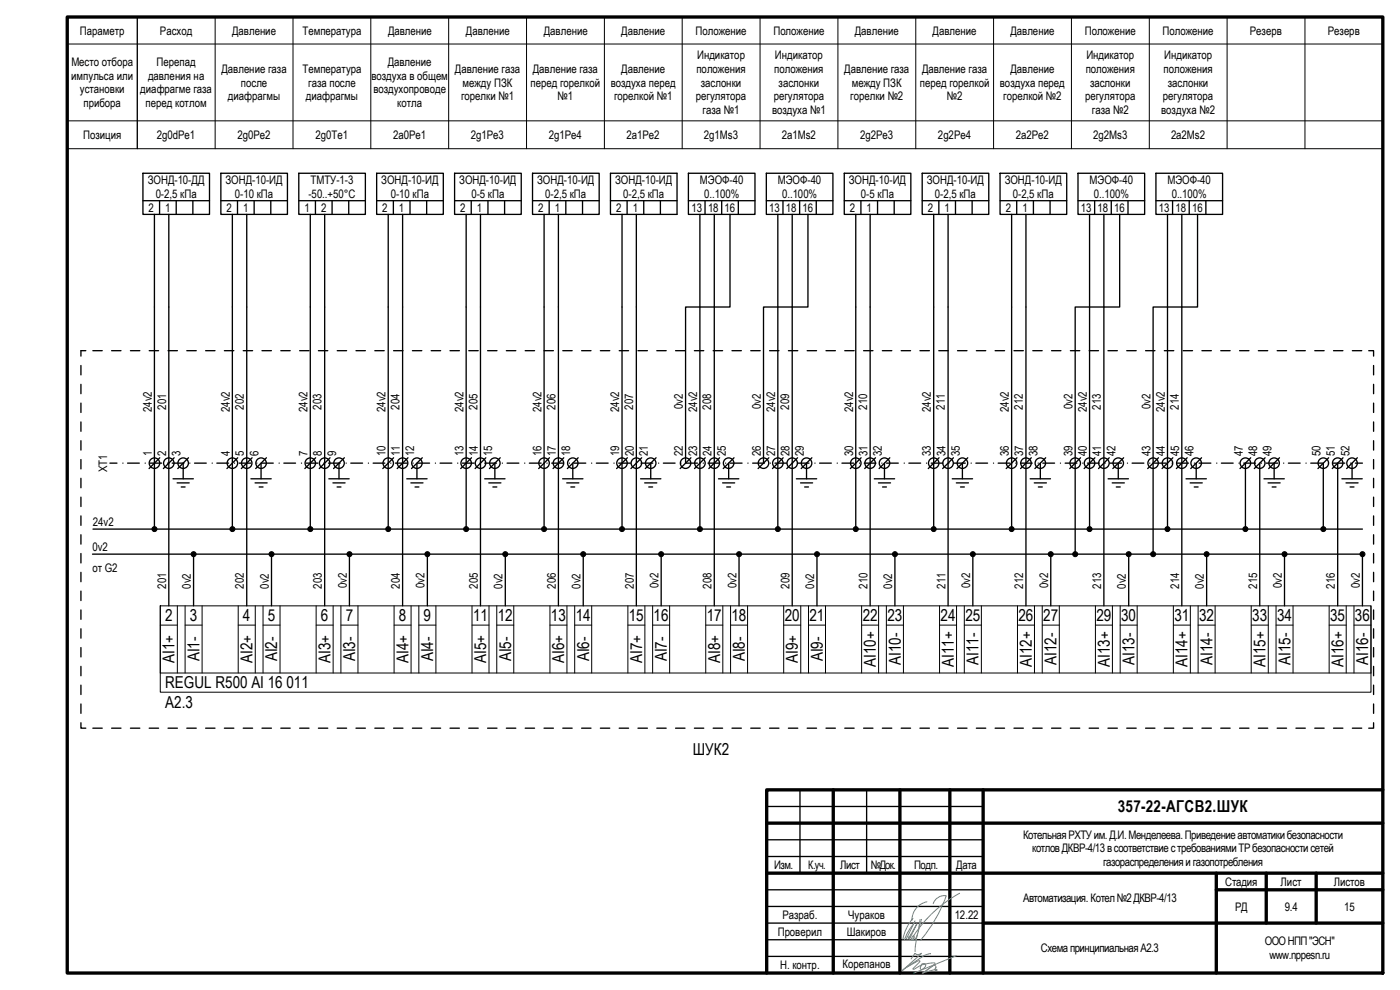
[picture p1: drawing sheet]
<svg xmlns="http://www.w3.org/2000/svg" width="420mm" height="297mm" viewBox="0 0 420 297" stroke-linecap="round" stroke-linejoin="round" font-family="sans-serif">
<g fill="none" stroke="#000" stroke-width=".4">
<path d="M42.9 52h20v12.3h-20zM66.3 52h20v12.3h-20zM89.7 52h20v12.3h-20zM113 52h20v12.3h-20zM136.4 52h20v12.3h-20zM159.8 52h20v12.3h-20zM183.2 52h20v12.3h-20zM206.6 52h20v12.3h-20zM230 52h20v12.3h-20zM253.4 52h20v12.3h-20zM276.8 52h19.9v12.3h-19.9zM300.1 52h20v12.3h-20z"/>
<path d="M323.5 52h20v12.3h-20zM346.9 52h20v12.3h-20zM42.9 60.2h20M46.3 64.3v93.7M47.9 60.2v4.1M50.7 64.3v117.5M52.9 60.2v4.1M57.9 60.2v4.1M66.3 60.2h20M69.7 64.3v93.7M71.3 60.2v4.1M74.1 64.3v117.5"/>
<path d="M76.3 60.2v4.1M81.3 60.2v4.1M89.7 60.2h20M93.1 64.3v93.7M94.7 60.2v4.1M97.4 64.3v117.5M99.7 60.2v4.1M104.7 60.2v4.1M113 60.2h20M116.5 64.3v93.7M118.1 60.2v4.1M120.8 64.3v117.5"/>
<path d="M123.1 60.2v4.1M128 60.2v4.1M136.4 60.2h20M139.9 64.3v93.7M141.4 60.2v4.1M144.2 64.3v117.5M146.4 60.2v4.1M151.4 60.2v4.1M159.8 60.2h20M163.3 64.3v93.7M164.8 60.2v4.1M167.6 64.3v117.5"/>
<path d="M169.8 60.2v4.1M174.8 60.2v4.1M183.2 60.2h20M186.7 64.3v93.7M188.2 60.2v4.1M191 64.3v117.5M193.2 60.2v4.1M198.2 60.2v4.1M206.6 60.2h20M210 64.3v93.7M211.6 60.2v4.1M214.4 64.3v117.5"/>
<path d="M216.6 60.2v4.1M219.1 64.3v27.8h-13.4v46.9M221.6 60.2v4.1M230 60.2h20M233.4 64.3v93.7M235 60.2v4.1M237.8 64.3v117.5M240 60.2v4.1M242.5 64.3v27.8h-13.4v46.9M245 60.2v4.1M253.4 60.2h20M256.8 64.3v93.7"/>
<path d="M258.4 60.2v4.1M261.1 64.3v117.5M263.4 60.2v4.1M268.4 60.2v4.1M276.8 60.2h19.9M280.2 64.3v93.7M281.8 60.2v4.1M284.5 64.3v117.5M286.8 60.2v4.1M291.7 60.2v4.1M300.1 60.2h20M303.6 64.3v93.7"/>
<path d="M305.1 60.2v4.1M307.9 64.3v117.5M310.1 60.2v4.1M315.1 60.2v4.1M323.5 60.2h20M327 64.3v93.7M328.5 60.2v4.1M331.3 64.3v117.5M333.5 60.2v4.1M336 64.3v27.8h-13.3v73.4M338.5 60.2v4.1M346.9 60.2h20"/>
<path d="M350.4 64.3v93.7M351.9 60.2v4.1M354.7 64.3v117.5M356.9 60.2v4.1M359.4 64.3v27.8h-13.3v73.4M361.9 60.2v4.1M24.3 109.7v2.8M24.3 115.3v2.8M25.7 105.2h-1.4v1.6M27.9 105.2h2.8M33.5 105.2h2.8M39.1 105.2h2.9"/>
<path d="M44.8 105.2h2.8M50.4 105.2h2.8M56.1 105.2h2.8M61.7 105.2h2.8M67.3 105.2h2.9M73 105.2h2.8M78.6 105.2h2.9M84.3 105.2h2.8M89.9 105.2h2.8M95.6 105.2h2.8M101.2 105.2h2.8M106.8 105.2h2.9"/>
<path d="M112.5 105.2h2.8M118.1 105.2h2.8M123.8 105.2h2.8M129.4 105.2h2.8M135.1 105.2h2.8M140.7 105.2h2.8M146.3 105.2h2.9M152 105.2h2.8M157.6 105.2h2.8M163.3 105.2h2.8M168.9 105.2h2.8M174.6 105.2h2.8"/>
<path d="M180.2 105.2h2.8M185.8 105.2h2.8M191.5 105.2h2.8M197.1 105.2h2.8M202.7 105.2h2.9M208.4 105.2h2.8M214 105.2h2.9M219.7 105.2h2.8M225.3 105.2h2.8M231 105.2h2.8M236.6 105.2h2.8M242.2 105.2h2.9"/>
<path d="M247.9 105.2h2.8M253.5 105.2h2.8M259.2 105.2h2.8M264.8 105.2h2.8M270.5 105.2h2.8M276.1 105.2h2.8M281.7 105.2h2.9M287.4 105.2h2.8M293 105.2h2.8M298.7 105.2h2.8M304.3 105.2h2.8M310 105.2h2.8"/>
<path d="M315.6 105.2h2.8M321.2 105.2h2.9M326.9 105.2h2.8M332.5 105.2h2.8M338.1 105.2h2.9M343.8 105.2h2.8M349.4 105.2h2.9M355.1 105.2h2.8M360.7 105.2h2.8M366.4 105.2h2.8M372 105.2h2.8M377.6 105.2h2.9"/>
<path d="M383.3 105.2h2.8M388.9 105.2h2.8M394.6 105.2h2.8M400.2 105.2h2.8M405.9 105.2h2.8M410.8 105.2h1.4v1.6M412.2 109.7v2.8M412.2 115.3v2.8M24.3 120.9v2.9M24.3 126.6v2.8M24.3 132.2v2.8M24.3 137.9v2.8"/>
<path d="M33 139h2.1M36.9 139h.1M38.3 139h3.5M43.6 139h.1M45 139h3.5M48 137.4l-3.3 3.2M50.3 139h.1M51.7 139h3.5M52.3 137.4l-3.3 3.2M55 139v4.7M56.6 137.4l-3.3 3.2M57 139h.1"/>
<path d="M58.4 139h3.5M63.7 139h.1M65.1 139h3.5M70.4 139h.1M71.3 137.4l-3.2 3.2M71.8 139h3.5M75.7 137.4l-3.3 3.2M77.1 139h.1M78.3 139v4.7M78.5 139h3.5M80 137.4l-3.3 3.2M83.8 139h.1"/>
<path d="M85.2 139h3.5M90.5 139h.1M91.9 139h3.5M94.7 137.4l-3.2 3.2M97.2 139h.1M98.6 139h3.5M99 137.4l-3.2 3.2M101.7 139v4.7M103.3 137.4l-3.2 3.2M103.9 139h.1M105.3 139h3.5M110.6 139h.1"/>
<path d="M112 139h3.5M117.3 139h.1M118.1 137.4l-3.2 3.2M118.7 139h3.5M122.4 137.4l-3.2 3.2M124 139h.1M125.1 139v4.7M125.4 139h3.5M126.7 137.4l-3.2 3.2M130.7 139h.1M132.1 139h3.5M137.4 139h.1"/>
<path d="M138.8 139h3.5M141.5 137.4l-3.2 3.2M144.1 139h.1M145.5 139h3.5M145.8 137.4l-3.2 3.2M148.5 139v4.7M150.1 137.4l-3.2 3.2M150.8 139h.1M152.2 139h3.5M157.5 139h.1M158.9 139h3.5M164.2 139h.1"/>
<path d="M164.9 137.4l-3.2 3.2M165.6 139h3.5M169.2 137.4l-3.2 3.2M170.9 139h.1M171.9 139v4.7M172.3 139h3.5M173.5 137.4l-3.2 3.2M177.6 139h.1M179 139h3.5M184.3 139h.1M185.7 139h3.5M188.3 137.4l-3.3 3.2"/>
<path d="M191 139h.1M192.4 139h3.5M192.6 137.4l-3.3 3.2M195.3 139v4.7M196.9 137.4l-3.2 3.2M197.7 139h.1M199.1 139h3.5M204.4 139h.1M205.8 139h3.5M207.4 137.4l-3.3 3.2M211.1 139h.1M211.7 137.4l-3.3 3.2"/>
<path d="M212.5 139h3.5M216 137.4l-3.3 3.2M217.8 139h.1M218.7 139v4.7M219.2 139h3.5M220.3 137.4l-3.2 3.2M224.5 139h.1M225.9 139h3.5M230.7 137.4l-3.2 3.2M231.2 139h.1M232.6 139h3.5M235 137.4l-3.2 3.2"/>
<path d="M237.9 139h.1M239.3 139h3.5M239.4 137.4l-3.3 3.2M242.1 139v4.7M243.7 137.4l-3.3 3.2M244.6 139h.1M246 139h3.5M251.3 139h.1M252.7 139h3.5M258 139h.1M258.4 137.4l-3.2 3.2M259.4 139h3.5"/>
<path d="M262.8 137.4l-3.3 3.2M264.7 139h.1M265.4 139v4.7M266.1 139h3.5M267 137.4l-3.2 3.2M271.4 139h.1M272.8 139h3.5M278.1 139h.1M279.5 139h3.5M281.8 137.4l-3.2 3.2M284.8 139h.1M286.1 137.4l-3.2 3.2"/>
<path d="M286.2 139h3.5M288.8 139v4.7M290.4 137.4l-3.2 3.2M291.5 139h.1M292.9 139h3.5M298.2 139h.1M299.6 139h3.5M304.9 139h.1M305.2 137.4l-3.2 3.2M306.3 139h3.5M309.5 137.4l-3.2 3.2M311.6 139h.1"/>
<path d="M312.2 139v4.7M313 139h3.5M313.8 137.4l-3.2 3.2M318.3 139h.1M319.7 139h3.5M324.3 137.4l-3.3 3.2M325 139h.1M326.4 139h3.5M328.6 137.4l-3.2 3.2M331.6 139h.1M332.9 137.4l-3.2 3.2M333.1 139h3.5"/>
<path d="M335.6 139v4.7M337.2 137.4l-3.2 3.2M338.4 139h.1M339.8 139h3.5M345 139h.1M346.5 139h3.5M347.7 137.4l-3.3 3.2M351.8 139h.1M352 137.4l-3.2 3.2M353.2 139h3.5M356.3 137.4l-3.3 3.2M358.4 139h.1"/>
<path d="M359 139v4.7M359.9 139h3.5M360.6 137.4l-3.2 3.2M365.2 139h.1M366.6 139h3.5M371.8 139h.1M373.3 139h3.5M373.8 139v19M375.4 137.4l-3.3 3.2M378.1 139v42.8M378.6 139h.1M379.7 137.4l-3.3 3.2"/>
<path d="M380 139h3.5M382.4 139v4.7M384 137.4l-3.2 3.2M385.2 139h.1M386.7 139h3.5M392 139h.1M393.4 139h3.5M397.1 139v19M398.6 139h.1M398.7 137.4l-3.2 3.2M400.1 139h3.5M401.5 139v42.8"/>
<path d="M403.1 137.4l-3.3 3.2M405.4 139h.1M405.8 139v4.7M406.8 139h2.1M407.4 137.4l-3.3 3.2M412.2 120.9v2.9M412.2 126.6v2.8M412.2 132.2v2.8M412.2 137.9v2.8M24.3 143.5v2.8M24.3 149.2v2.8M24.3 154.8v2.8"/>
<path d="M27.9 158.7h381M51.9 143.7h6.1M53.2 144.9h3.6M54.4 146.1h1.2M75.3 143.7h6.1M76.5 144.9h3.7M77.8 146.1h1.1M98.7 143.7h6.1M99.9 144.9h3.7M101.2 146.1h1.1M122.1 143.7h6.1M123.3 144.9h3.6"/>
<path d="M124.6 146.1h1.1M145.5 143.7h6.1M146.7 144.9h3.6M147.9 146.1h1.2M168.9 143.7h6.1M170.1 144.9h3.6M171.3 146.1h1.2M192.2 143.7h6.1M193.5 144.9h3.6M194.7 146.1h1.2M215.6 143.7h6.1M216.9 144.9h3.6"/>
<path d="M218.1 146.1h1.2M239 143.7h6.1M240.3 144.9h3.6M241.5 146.1h1.1M262.4 143.7h6.1M263.6 144.9h3.7M264.9 146.1h1.1M285.8 143.7h6.1M287 144.9h3.6M288.3 146.1h1.1M309.2 143.7h6.1M310.4 144.9h3.6"/>
<path d="M311.6 146.1h1.2M332.6 143.7h6.1M333.8 144.9h3.6M335 146.1h1.2M355.9 143.7h6.1M357.2 144.9h3.6M358.4 146.1h1.2M379.3 143.7h6.1M380.6 144.9h3.6M381.8 146.1h1.2M402.7 143.7h6.1M404 144.9h3.6"/>
<path d="M405.2 146.1h1.1M412.2 143.5v2.8M412.2 149.2v2.8M412.2 154.8v2.8M24.3 160.4v2.9M24.3 166.1v2.8M24.3 171.7v2.8M24.3 177.4v2.8M27.8 166.3h381.1M58.1 167v14.8M81.5 167v14.8M104.9 167v14.8"/>
<path d="M128.3 167v14.8M151.6 167v14.8M175 167v14.8M198.4 167v14.8M221.8 167v14.8M245.2 167v14.8M268.6 167v14.8M292 167v14.8M315.4 167v14.8M338.7 167v14.8M362.1 167v14.8M385.5 167v14.8"/>
<path d="M408.9 167v14.8M412.2 160.4v2.9M412.2 166.1v2.8M412.2 171.7v2.8M412.2 177.4v2.8M24.3 183v2.8M24.3 188.7v2.8M24.3 194.3v2.8M24.3 199.9v2.9M412.2 183v2.8M412.2 188.7v2.8M412.2 194.3v2.8"/>
<path d="M412.2 199.9v2.9M24.3 216.9v1.6h1.4M24.3 205.6v2.8M24.3 211.2v2.8M27.9 218.5h2.8M33.5 218.5h2.8M39.1 218.5h2.9M44.8 218.5h2.8M50.4 218.5h2.8M56.1 218.5h2.8M61.7 218.5h2.8M67.3 218.5h2.9"/>
<path d="M73 218.5h2.8M78.6 218.5h2.9M84.3 218.5h2.8M89.9 218.5h2.8M95.6 218.5h2.8M101.2 218.5h2.8M106.8 218.5h2.9M112.5 218.5h2.8M118.1 218.5h2.8M123.8 218.5h2.8M129.4 218.5h2.8M135.1 218.5h2.8"/>
<path d="M140.7 218.5h2.8M146.3 218.5h2.9M152 218.5h2.8M157.6 218.5h2.8M163.3 218.5h2.8M168.9 218.5h2.8M174.6 218.5h2.8M180.2 218.5h2.8M185.8 218.5h2.8M191.5 218.5h2.8M197.1 218.5h2.8M202.7 218.5h2.9"/>
<path d="M208.4 218.5h2.8M214 218.5h2.9M219.7 218.5h2.8M225.3 218.5h2.8M231 218.5h2.8M236.6 218.5h2.8M242.2 218.5h2.9M247.9 218.5h2.8M253.5 218.5h2.8M259.2 218.5h2.8M264.8 218.5h2.8M270.5 218.5h2.8"/>
<path d="M276.1 218.5h2.8M281.7 218.5h2.9M287.4 218.5h2.8M293 218.5h2.8M298.7 218.5h2.8M304.3 218.5h2.8M310 218.5h2.8M315.6 218.5h2.8M321.2 218.5h2.9M326.9 218.5h2.8M332.5 218.5h2.8M338.1 218.5h2.9"/>
<path d="M343.8 218.5h2.8M349.4 218.5h2.9M355.1 218.5h2.8M360.7 218.5h2.8M366.4 218.5h2.8M372 218.5h2.8M377.6 218.5h2.9M383.3 218.5h2.8M388.9 218.5h2.8M394.6 218.5h2.8M400.2 218.5h2.8M405.9 218.5h2.8"/>
<path d="M412.2 216.9v1.6h-1.4M412.2 205.6v2.8M412.2 211.2v2.8M240.1 237v25M250.1 237v55M260.1 237v25M270.1 237v55M285.1 237v55M295.1 237v55M415 237h-184.9v55M230.1 247h184.9M230.1 242h65"/>
<path d="M230.1 252h65M230.1 257h65M230.1 262h184.9M230.1 267h65M230.1 272h65M365 262v30M365 267h50M380 262v15M395 262v15M415 277h-184.9M230.1 287h65M230.1 282h65"/>
<circle cx="46.4" cy="139" r="1.58"/>
<circle cx="50.7" cy="139" r="1.57"/>
<circle cx="55" cy="139" r="1.58"/>
<circle cx="69.7" cy="139" r="1.58"/>
<circle cx="74" cy="139" r="1.57"/>
<circle cx="78.4" cy="139" r="1.58"/>
<circle cx="93.1" cy="139" r="1.57"/>
<circle cx="97.4" cy="139" r="1.57"/>
<circle cx="101.7" cy="139" r="1.58"/>
<circle cx="116.5" cy="139" r="1.57"/>
<circle cx="120.8" cy="139" r="1.57"/>
<circle cx="125.1" cy="139" r="1.57"/>
<circle cx="139.9" cy="139" r="1.57"/>
<circle cx="144.2" cy="139" r="1.58"/>
<circle cx="148.5" cy="139" r="1.57"/>
<circle cx="163.3" cy="139" r="1.57"/>
<circle cx="167.6" cy="139" r="1.58"/>
<circle cx="171.9" cy="139" r="1.57"/>
<circle cx="186.7" cy="139" r="1.57"/>
<circle cx="191" cy="139" r="1.58"/>
<circle cx="195.3" cy="139" r="1.57"/>
<circle cx="205.7" cy="139" r="1.57"/>
<circle cx="210.1" cy="139" r="1.58"/>
<circle cx="214.4" cy="139" r="1.57"/>
<circle cx="218.7" cy="139" r="1.57"/>
<circle cx="229.1" cy="139" r="1.57"/>
<circle cx="233.4" cy="139" r="1.58"/>
<circle cx="237.7" cy="139" r="1.57"/>
<circle cx="242.1" cy="139" r="1.58"/>
<circle cx="256.8" cy="139" r="1.58"/>
<circle cx="261.1" cy="139" r="1.57"/>
<circle cx="265.4" cy="139" r="1.58"/>
<circle cx="280.2" cy="139" r="1.57"/>
<circle cx="284.5" cy="139" r="1.57"/>
<circle cx="288.8" cy="139" r="1.58"/>
<circle cx="303.6" cy="139" r="1.57"/>
<circle cx="307.9" cy="139" r="1.58"/>
<circle cx="312.2" cy="139" r="1.57"/>
<circle cx="322.7" cy="139" r="1.58"/>
<circle cx="327" cy="139" r="1.57"/>
<circle cx="331.3" cy="139" r="1.58"/>
<circle cx="335.6" cy="139" r="1.57"/>
<circle cx="346.1" cy="139" r="1.57"/>
<circle cx="350.4" cy="139" r="1.57"/>
<circle cx="354.7" cy="139" r="1.58"/>
<circle cx="359" cy="139" r="1.57"/>
<circle cx="373.8" cy="139" r="1.58"/>
<circle cx="378.1" cy="139" r="1.57"/>
<circle cx="382.4" cy="139" r="1.57"/>
<circle cx="397.1" cy="139" r="1.58"/>
<circle cx="401.5" cy="139" r="1.57"/>
<circle cx="405.8" cy="139" r="1.58"/>
</g>
<g fill="none" stroke="#000" stroke-width=".3">
<path d="M20.2 13.2h394.8M41.2 5.1v39.5M64.6 5.1v39.5M87.9 5.1v39.5M111.3 5.1v39.5M134.7 5.1v39.5M158 5.1v39.5M181.4 5.1v39.5M204.7 5.1v39.5M228.1 5.1v39.5M251.5 5.1v39.5M274.8 5.1v39.5"/>
<path d="M298.2 5.1v39.5M321.6 5.1v39.5M344.9 5.1v39.5M368.3 5.1v39.5M391.6 5.1v39.5M415 5.1v39.5h-394.8M20.2 36.3h394.8M48.1 181.8v20.1h363.3v-20.1M48.1 181.8h363.3v25.9h-363.3zM48.1 187.6h5.1M53.2 181.8v20.1M55.6 187.6h5.1"/>
<path d="M55.6 181.8v20.1M60.7 181.8v20.1M71.5 187.6h5.1M71.5 181.8v20.1M76.6 181.8v20.1M78.9 187.6h5.1M78.9 181.8v20.1M84 181.8v20.1M94.9 187.6h5.1M94.9 181.8v20.1M100 181.8v20.1M102.3 187.6h5.1"/>
<path d="M102.3 181.8v20.1M107.4 181.8v20.1M118.3 187.6h5.1M118.3 181.8v20.1M123.4 181.8v20.1M125.7 187.6h5.1M125.7 181.8v20.1M130.8 181.8v20.1M141.7 187.6h5.1M141.7 181.8v20.1M146.8 181.8v20.1M149.1 187.6h5.1"/>
<path d="M149.1 181.8v20.1M154.2 181.8v20.1M165 187.6h5.1M165 181.8v20.1M170.1 181.8v20.1M172.5 187.6h5.1M172.5 181.8v20.1M177.6 181.8v20.1M188.4 187.6h5.1M188.4 181.8v20.1M193.5 181.8v20.1M195.9 187.6h5.1"/>
<path d="M195.9 181.8v20.1M201 181.8v20.1M211.8 187.6h5.1M211.8 181.8v20.1M216.9 181.8v20.1M219.3 187.6h5.1M219.3 181.8v20.1M224.4 181.8v20.1M235.2 187.6h5.1M235.2 181.8v20.1M240.3 181.8v20.1M242.6 187.6h5.1"/>
<path d="M242.6 181.8v20.1M247.7 181.8v20.1M258.6 187.6h5.1M258.6 181.8v20.1M263.7 181.8v20.1M266 187.6h5.1M266 181.8v20.1M271.1 181.8v20.1M282 187.6h5.1M282 181.8v20.1M287.1 181.8v20.1M289.4 187.6h5.1"/>
<path d="M289.4 181.8v20.1M294.5 181.8v20.1M305.4 187.6h5.1M305.4 181.8v20.1M310.5 181.8v20.1M312.8 187.6h5.1M312.8 181.8v20.1M317.9 181.8v20.1M328.7 187.6h5.2M328.7 181.8v20.1M333.9 181.8v20.1M336.2 187.6h5.1"/>
<path d="M336.2 181.8v20.1M341.3 181.8v20.1M352.1 187.6h5.1M352.1 181.8v20.1M357.2 181.8v20.1M359.6 187.6h5.1M359.6 181.8v20.1M364.7 181.8v20.1M375.5 187.6h5.1M375.5 181.8v20.1M380.6 181.8v20.1M383 187.6h5.1"/>
<path d="M383 181.8v20.1M388.1 181.8v20.1M398.9 187.6h5.1M398.9 181.8v20.1M404 181.8v20.1M406.3 187.6h5.1M406.3 181.8v20.1"/>
<circle cx="46.4" cy="158.7" r=".75"/>
<circle cx="69.7" cy="158.7" r=".75"/>
<circle cx="93.1" cy="158.7" r=".75"/>
<circle cx="116.5" cy="158.7" r=".74"/>
<circle cx="139.9" cy="158.7" r=".75"/>
<circle cx="163.3" cy="158.7" r=".75"/>
<circle cx="186.7" cy="158.7" r=".75"/>
<circle cx="210.1" cy="158.7" r=".75"/>
<circle cx="233.4" cy="158.7" r=".75"/>
<circle cx="256.8" cy="158.7" r=".75"/>
<circle cx="280.2" cy="158.7" r=".74"/>
<circle cx="303.6" cy="158.7" r=".74"/>
<circle cx="327" cy="158.7" r=".75"/>
<circle cx="350.4" cy="158.7" r=".75"/>
<circle cx="373.8" cy="158.7" r=".75"/>
<circle cx="397.2" cy="158.7" r=".75"/>
<circle cx="58.1" cy="166.3" r=".75"/>
<circle cx="81.5" cy="166.3" r=".75"/>
<circle cx="104.9" cy="166.3" r=".75"/>
<circle cx="128.3" cy="166.3" r=".75"/>
<circle cx="151.6" cy="166.3" r=".75"/>
<circle cx="175" cy="166.3" r=".75"/>
<circle cx="198.4" cy="166.3" r=".75"/>
<circle cx="221.8" cy="166.3" r=".75"/>
<circle cx="245.2" cy="166.3" r=".75"/>
<circle cx="268.6" cy="166.3" r=".75"/>
<circle cx="292" cy="166.3" r=".75"/>
<circle cx="315.3" cy="166.3" r=".75"/>
<circle cx="322.7" cy="166.3" r=".75"/>
<circle cx="338.7" cy="166.3" r=".75"/>
<circle cx="346.1" cy="166.3" r=".75"/>
<circle cx="362.1" cy="166.3" r=".75"/>
<circle cx="385.5" cy="166.3" r=".75"/>
<circle cx="408.9" cy="166.3" r=".75"/>
</g>
<g fill="none" stroke="#3dad99" stroke-width=".3">
<path d="M274 275.5a13 13 0 0 0-3 6.4M274.2 277.2a15 15 0 0 0-2.7 4.8M274.6 276.3l-2.7 5.6M275.6 279.6l-.7 2.9-.3 3M276.1 275.9l-.5 3.7M276.5 275.8l-.9 3.8M278.2 270.6a5.6 5.6 0 0 0-4.5 5.5M280.1 271.1a3.5 3.5 0 0 1 3.9-2.3 42.7 42.7 0 0 1-7.7 13.2M288 268a38.6 38.6 0 0 0-13.8 12.8M271.9 290.3l4-2.1 .1 .4-2 2.2h.3l2.1-1.3-.2 1 .1 .3 .3 .1 .8-.5a.66 .66 0 0 0 .4-1 .66 .66 0 0 0-1.1 0l3.4-.5h.5v.3l-3.7 2.8M272.2 281l.5 .1 .2 .6M272.9 281.9l2.3-4.7-2.8 4.8"/>
<path d="M273.6 281.6l-.2 .4M274 280.8a.64 .64 0 0 1 .2 .7 .64 .64 0 0 1-.6 .4zM274.1 281.6l-.7 .4M274.3 281l-.1 1.1M275.3 280.4l-.7 1.7M277 292l3.2-2.3a.46 .46 0 0 1 .5 0 .46 .46 0 0 1 .2 .6l-.3 .6 .3 .4a.26 .26 0 0 0 .3-.3 .26 .26 0 0 0-.4-.2l-4 1.2M279.3 286.2l-1.9 .5-6.5 4.4 5.7-5.1a1.59 1.59 0 0 1-2 .1l-1.2 1.6M287 286.8l-12.8 5.2"/>
</g>
<g fill="none" stroke="#000" stroke-width="1">
<path d="M20.2 5.1h394.8v286.9h-394.8zM250.1 237v55M270.1 237v55M285.1 237v55M295.1 237v55M415 237h-184.9v55M230.1 247h184.9M230.1 262h184.9M295.1 277h119.9M365 262v30M365 267h50M380 262v15"/>
<path d="M395 262v15"/>
</g>
<g fill="#000">
<circle cx="46.4" cy="158.7" r=".75"/>
<circle cx="69.7" cy="158.7" r=".75"/>
<circle cx="93.1" cy="158.7" r=".75"/>
<circle cx="116.5" cy="158.7" r=".75"/>
<circle cx="139.9" cy="158.8" r=".75"/>
<circle cx="163.3" cy="158.8" r=".75"/>
<circle cx="186.7" cy="158.8" r=".75"/>
<circle cx="210.1" cy="158.8" r=".75"/>
<circle cx="233.4" cy="158.7" r=".75"/>
<circle cx="256.8" cy="158.7" r=".75"/>
<circle cx="280.2" cy="158.7" r=".75"/>
<circle cx="303.6" cy="158.7" r=".75"/>
<circle cx="327" cy="158.8" r=".75"/>
<circle cx="350.4" cy="158.8" r=".75"/>
<circle cx="373.8" cy="158.8" r=".75"/>
<circle cx="397.1" cy="158.7" r=".75"/>
<circle cx="58.1" cy="166.3" r=".74"/>
<circle cx="81.5" cy="166.3" r=".74"/>
<circle cx="104.9" cy="166.3" r=".74"/>
<circle cx="128.3" cy="166.3" r=".74"/>
<circle cx="151.6" cy="166.3" r=".75"/>
<circle cx="175" cy="166.3" r=".75"/>
<circle cx="198.4" cy="166.3" r=".75"/>
<circle cx="221.8" cy="166.3" r=".74"/>
<circle cx="245.2" cy="166.3" r=".74"/>
<circle cx="268.6" cy="166.3" r=".74"/>
<circle cx="292" cy="166.3" r=".74"/>
<circle cx="315.3" cy="166.3" r=".75"/>
<circle cx="322.7" cy="166.3" r=".74"/>
<circle cx="338.7" cy="166.3" r=".75"/>
<circle cx="346.1" cy="166.3" r=".74"/>
<circle cx="362.1" cy="166.3" r=".75"/>
<circle cx="385.5" cy="166.3" r=".75"/>
<circle cx="408.9" cy="166.3" r=".74"/>
</g>
<g font-size="4.9">
<text x="49.5" y="186.4">2</text>
<text x="57" y="186.4">3</text>
<text x="72.9" y="186.4">4</text>
<text x="80.4" y="186.4">5</text>
<text x="96.3" y="186.4">6</text>
<text x="103.7" y="186.4">7</text>
<text x="119.7" y="186.4">8</text>
<text x="127.1" y="186.4">9</text>
<text x="142" y="186.4">11</text>
<text x="149.4" y="186.4">12</text>
<text x="165.3" y="186.4">13</text>
<text x="172.8" y="186.4">14</text>
<text x="188.7" y="186.4">15</text>
<text x="196.2" y="186.4">16</text>
<text x="212.1" y="186.4">17</text>
<text x="219.6" y="186.4">18</text>
<text x="235.5" y="186.4">20</text>
<text x="242.9" y="186.4">21</text>
<text x="258.9" y="186.4">22</text>
<text x="266.3" y="186.4">23</text>
<text x="282.3" y="186.4">24</text>
<text x="289.7" y="186.4">25</text>
<text x="305.7" y="186.4">26</text>
<text x="313.1" y="186.4">27</text>
<text x="329" y="186.4">29</text>
<text x="336.5" y="186.4">30</text>
<text x="352.4" y="186.4">31</text>
<text x="359.9" y="186.4">32</text>
<text x="375.8" y="186.4">33</text>
<text x="383.3" y="186.4">34</text>
<text x="399.2" y="186.4">35</text>
<text x="406.6" y="186.4">36</text>
<text x="52.4" y="198.9" transform="rotate(-90 52.4 198.9)">AI1+</text>
<text x="59.8" y="198.4" transform="rotate(-90 59.8 198.4)">AI1-</text>
<text x="75.8" y="198.9" transform="rotate(-90 75.8 198.9)">AI2+</text>
<text x="83.2" y="198.4" transform="rotate(-90 83.2 198.4)">AI2-</text>
<text x="99.2" y="198.9" transform="rotate(-90 99.2 198.9)">AI3+</text>
<text x="106.6" y="198.4" transform="rotate(-90 106.6 198.4)">AI3-</text>
<text x="122.6" y="198.9" transform="rotate(-90 122.6 198.9)">AI4+</text>
<text x="130" y="198.4" transform="rotate(-90 130 198.4)">AI4-</text>
<text x="146" y="198.9" transform="rotate(-90 146 198.9)">AI5+</text>
<text x="153.4" y="198.4" transform="rotate(-90 153.4 198.4)">AI5-</text>
<text x="169.3" y="198.9" transform="rotate(-90 169.3 198.9)">AI6+</text>
<text x="176.8" y="198.4" transform="rotate(-90 176.8 198.4)">AI6-</text>
<text x="192.7" y="198.9" transform="rotate(-90 192.7 198.9)">AI7+</text>
<text x="200.2" y="198.4" transform="rotate(-90 200.2 198.4)">AI7-</text>
<text x="216.1" y="198.9" transform="rotate(-90 216.1 198.9)">AI8+</text>
<text x="223.6" y="198.4" transform="rotate(-90 223.6 198.4)">AI8-</text>
<text x="239.5" y="198.9" transform="rotate(-90 239.5 198.9)">AI9+</text>
<text x="246.9" y="198.4" transform="rotate(-90 246.9 198.4)">AI9-</text>
<text x="262.9" y="200.1" transform="rotate(-90 262.9 200.1)">AI10+</text>
<text x="270.3" y="199.6" transform="rotate(-90 270.3 199.6)">AI10-</text>
<text x="286.3" y="200.1" transform="rotate(-90 286.3 200.1)">AI11+</text>
<text x="293.7" y="199.6" transform="rotate(-90 293.7 199.6)">AI11-</text>
<text x="309.7" y="200.1" transform="rotate(-90 309.7 200.1)">AI12+</text>
<text x="317.1" y="199.6" transform="rotate(-90 317.1 199.6)">AI12-</text>
<text x="333" y="200.1" transform="rotate(-90 333 200.1)">AI13+</text>
<text x="340.5" y="199.6" transform="rotate(-90 340.5 199.6)">AI13-</text>
<text x="356.4" y="200.1" transform="rotate(-90 356.4 200.1)">AI14+</text>
<text x="363.9" y="199.6" transform="rotate(-90 363.9 199.6)">AI14-</text>
<text x="379.8" y="200.1" transform="rotate(-90 379.8 200.1)">AI15+</text>
<text x="387.3" y="199.6" transform="rotate(-90 387.3 199.6)">AI15-</text>
<text x="403.2" y="200.1" transform="rotate(-90 403.2 200.1)">AI16+</text>
<text x="410.6" y="199.6" transform="rotate(-90 410.6 199.6)">AI16-</text>
<text x="49.6" y="206.5">REGUL R500 AI 16 011</text>
<text x="49.6" y="212.3">A2.3</text>
<text x="208" y="226.4">ШУК2</text>
<text x="335.5" y="243.7">357-22-АГСВ2.ШУК</text>
</g>
<g font-size="3.5">
<text x="24" y="10.4">Параметр</text>
<text x="48" y="10.4">Расход</text>
<text x="69.7" y="10.4">Давление</text>
<text x="90.8" y="10.4">Температура</text>
<text x="116.4" y="10.4">Давление</text>
<text x="139.8" y="10.4">Давление</text>
<text x="163.2" y="10.4">Давление</text>
<text x="186.4" y="10.4">Давление</text>
<text x="208.8" y="10.4">Положение</text>
<text x="232.1" y="10.4">Положение</text>
<text x="256.5" y="10.4">Давление</text>
<text x="279.9" y="10.4">Давление</text>
<text x="303.3" y="10.4">Давление</text>
<text x="325.5" y="10.4">Положение</text>
<text x="348.9" y="10.4">Положение</text>
<text x="375.1" y="10.4">Резерв</text>
<text x="398.5" y="10.4">Резерв</text>
<text x="209.2" y="17.7">Индикатор</text>
<text x="232.6" y="17.7">Индикатор</text>
<text x="326" y="17.7">Индикатор</text>
<text x="349.4" y="17.7">Индикатор</text>
<text x="21.4" y="23.9">импульса или</text>
<text x="21.4" y="19.8">Место отбора</text>
<text x="44.4" y="23.9">давления на</text>
<text x="47" y="19.8">Перепад</text>
<text x="66.5" y="21.9">Давление газа</text>
<text x="90.8" y="21.9">Температура</text>
<text x="111.5" y="23.9">воздуха в общем</text>
<text x="116.4" y="19.8">Давление</text>
<text x="136.5" y="21.9">Давление газа</text>
<text x="159.9" y="21.9">Давление газа</text>
<text x="186.4" y="21.9">Давление</text>
<text x="209" y="21.9">положения</text>
<text x="232.4" y="21.9">положения</text>
<text x="253.4" y="21.9">Давление газа</text>
<text x="276.7" y="21.9">Давление газа</text>
<text x="303.3" y="21.9">Давление</text>
<text x="325.8" y="21.9">положения</text>
<text x="349.2" y="21.9">положения</text>
<text x="24" y="28">установки</text>
<text x="42.1" y="28">диафрагме газа</text>
<text x="72.3" y="26">после</text>
<text x="92.5" y="26">газа после</text>
<text x="112" y="28">воздухопроводе</text>
<text x="138.8" y="26">между ПЗК</text>
<text x="159.2" y="26">перед горелкой</text>
<text x="183.3" y="26">воздуха перед</text>
<text x="210.3" y="26">заслонки</text>
<text x="233.7" y="26">заслонки</text>
<text x="255.6" y="26">между ПЗК</text>
<text x="276.1" y="26">перед горелкой</text>
<text x="300.1" y="26">воздуха перед</text>
<text x="327.1" y="26">заслонки</text>
<text x="350.5" y="26">заслонки</text>
<text x="25.1" y="32.2">прибора</text>
<text x="43.7" y="32.2">перед котлом</text>
<text x="68.4" y="30.1">диафрагмы</text>
<text x="91.8" y="30.1">диафрагмы</text>
<text x="119.2" y="32.2">котла</text>
<text x="138.4" y="30.1">горелки №1</text>
<text x="167.3" y="30.1">№1</text>
<text x="184.3" y="30.1">горелкой №1</text>
<text x="208.9" y="30.1">регулятора</text>
<text x="210.9" y="34.2">газа №1</text>
<text x="231.7" y="34.2">воздуха №1</text>
<text x="232.2" y="30.1">регулятора</text>
<text x="255.2" y="30.1">горелки №2</text>
<text x="284.1" y="30.1">№2</text>
<text x="301.1" y="30.1">горелкой №2</text>
<text x="325.7" y="30.1">регулятора</text>
<text x="327.7" y="34.2">газа №2</text>
<text x="348.5" y="34.2">воздуха №2</text>
<text x="349" y="30.1">регулятора</text>
<text x="24.9" y="41.7">Позиция</text>
<text x="47.1" y="41.7">2g0dPe1</text>
<text x="71.3" y="41.7">2g0Pe2</text>
<text x="94.7" y="41.7">2g0Te1</text>
<text x="118" y="41.7">2a0Pe1</text>
<text x="141.3" y="41.7">2g1Pe3</text>
<text x="164.7" y="41.7">2g1Pe4</text>
<text x="188.1" y="41.7">2a1Pe2</text>
<text x="211.3" y="41.7">2g1Ms3</text>
<text x="234.6" y="41.7">2a1Ms2</text>
<text x="258.2" y="41.7">2g2Pe3</text>
<text x="281.5" y="41.7">2g2Pe4</text>
<text x="304.9" y="41.7">2a2Pe2</text>
<text x="328.1" y="41.7">2g2Ms3</text>
<text x="351.4" y="41.7">2a2Ms2</text>
<text x="44.3" y="55.3">ЗОНД-10-ДД</text>
<text x="46.7" y="59.4">0-2,5 кПа</text>
<text x="67.7" y="55.3">ЗОНД-10-ИД</text>
<text x="70.5" y="59.4">0-10 кПа</text>
<text x="92.6" y="59.4">-50..+50°С</text>
<text x="93.2" y="55.3">ТМТУ-1-3</text>
<text x="114.4" y="55.3">ЗОНД-10-ИД</text>
<text x="117.3" y="59.4">0-10 кПа</text>
<text x="137.8" y="55.3">ЗОНД-10-ИД</text>
<text x="141.5" y="59.4">0-5 кПа</text>
<text x="161.2" y="55.3">ЗОНД-10-ИД</text>
<text x="163.6" y="59.4">0-2,5 кПа</text>
<text x="184.6" y="55.3">ЗОНД-10-ИД</text>
<text x="187" y="59.4">0-2,5 кПа</text>
<text x="210" y="55.3">МЭОФ-40</text>
<text x="211.3" y="59.4">0..100%</text>
<text x="233.4" y="55.3">МЭОФ-40</text>
<text x="234.7" y="59.4">0..100%</text>
<text x="254.8" y="55.3">ЗОНД-10-ИД</text>
<text x="258.4" y="59.4">0-5 кПа</text>
<text x="278.1" y="55.3">ЗОНД-10-ИД</text>
<text x="280.6" y="59.4">0-2,5 кПа</text>
<text x="301.5" y="55.3">ЗОНД-10-ИД</text>
<text x="304" y="59.4">0-2,5 кПа</text>
<text x="327" y="55.3">МЭОФ-40</text>
<text x="328.3" y="59.4">0..100%</text>
<text x="350.4" y="55.3">МЭОФ-40</text>
<text x="351.7" y="59.4">0..100%</text>
<text x="44.6" y="63.5">2</text>
<text x="49.6" y="63.5">1</text>
<text x="68" y="63.5">2</text>
<text x="73" y="63.5">1</text>
<text x="91.3" y="63.5">1</text>
<text x="96.4" y="63.5">2</text>
<text x="114.7" y="63.5">2</text>
<text x="119.7" y="63.5">1</text>
<text x="138.1" y="63.5">2</text>
<text x="143.1" y="63.5">1</text>
<text x="161.5" y="63.5">2</text>
<text x="166.5" y="63.5">1</text>
<text x="184.9" y="63.5">2</text>
<text x="189.9" y="63.5">1</text>
<text x="207.5" y="63.5">13 18 16</text>
<text x="230.9" y="63.5">13 18 16</text>
<text x="255" y="63.5">2</text>
<text x="260.1" y="63.5">1</text>
<text x="278.4" y="63.5">2</text>
<text x="283.4" y="63.5">1</text>
<text x="301.8" y="63.5">2</text>
<text x="306.8" y="63.5">1</text>
<text x="324.4" y="63.5">13 18 16</text>
<text x="347.8" y="63.5">13 18 16</text>
<text x="45.5" y="123.7" transform="rotate(-90 45.5 123.7)">24v2</text>
<text x="49.8" y="122.9" transform="rotate(-90 49.8 122.9)">201</text>
<text x="68.9" y="123.7" transform="rotate(-90 68.9 123.7)">24v2</text>
<text x="73.1" y="122.9" transform="rotate(-90 73.1 122.9)">202</text>
<text x="92.3" y="123.7" transform="rotate(-90 92.3 123.7)">24v2</text>
<text x="96.5" y="122.9" transform="rotate(-90 96.5 122.9)">203</text>
<text x="115.7" y="123.7" transform="rotate(-90 115.7 123.7)">24v2</text>
<text x="119.9" y="122.9" transform="rotate(-90 119.9 122.9)">204</text>
<text x="139.1" y="123.7" transform="rotate(-90 139.1 123.7)">24v2</text>
<text x="143.3" y="122.9" transform="rotate(-90 143.3 122.9)">205</text>
<text x="162.5" y="123.7" transform="rotate(-90 162.5 123.7)">24v2</text>
<text x="166.7" y="122.9" transform="rotate(-90 166.7 122.9)">206</text>
<text x="185.9" y="123.7" transform="rotate(-90 185.9 123.7)">24v2</text>
<text x="190.1" y="122.9" transform="rotate(-90 190.1 122.9)">207</text>
<text x="204.9" y="122.9" transform="rotate(-90 204.9 122.9)">0v2</text>
<text x="209.2" y="123.7" transform="rotate(-90 209.2 123.7)">24v2</text>
<text x="213.5" y="122.9" transform="rotate(-90 213.5 122.9)">208</text>
<text x="228.3" y="122.9" transform="rotate(-90 228.3 122.9)">0v2</text>
<text x="232.6" y="123.7" transform="rotate(-90 232.6 123.7)">24v2</text>
<text x="236.8" y="122.9" transform="rotate(-90 236.8 122.9)">209</text>
<text x="256" y="123.7" transform="rotate(-90 256 123.7)">24v2</text>
<text x="260.2" y="122.9" transform="rotate(-90 260.2 122.9)">210</text>
<text x="279.4" y="123.7" transform="rotate(-90 279.4 123.7)">24v2</text>
<text x="283.6" y="122.9" transform="rotate(-90 283.6 122.9)">211</text>
<text x="302.8" y="123.7" transform="rotate(-90 302.8 123.7)">24v2</text>
<text x="307" y="122.9" transform="rotate(-90 307 122.9)">212</text>
<text x="321.9" y="122.9" transform="rotate(-90 321.9 122.9)">0v2</text>
<text x="326.2" y="123.7" transform="rotate(-90 326.2 123.7)">24v2</text>
<text x="330.4" y="122.9" transform="rotate(-90 330.4 122.9)">213</text>
<text x="345.2" y="122.9" transform="rotate(-90 345.2 122.9)">0v2</text>
<text x="349.6" y="123.7" transform="rotate(-90 349.6 123.7)">24v2</text>
<text x="353.8" y="122.9" transform="rotate(-90 353.8 122.9)">214</text>
<text x="45.5" y="136.9" transform="rotate(-90 45.5 136.9)">1</text>
<text x="49.8" y="136.9" transform="rotate(-90 49.8 136.9)">2</text>
<text x="54.2" y="136.9" transform="rotate(-90 54.2 136.9)">3</text>
<text x="68.9" y="136.9" transform="rotate(-90 68.9 136.9)">4</text>
<text x="73.2" y="136.9" transform="rotate(-90 73.2 136.9)">5</text>
<text x="77.5" y="136.9" transform="rotate(-90 77.5 136.9)">6</text>
<text x="92.3" y="136.9" transform="rotate(-90 92.3 136.9)">7</text>
<text x="96.6" y="136.9" transform="rotate(-90 96.6 136.9)">8</text>
<text x="100.9" y="136.9" transform="rotate(-90 100.9 136.9)">9</text>
<text x="115.7" y="136.9" transform="rotate(-90 115.7 136.9)">10</text>
<text x="120" y="136.9" transform="rotate(-90 120 136.9)">11</text>
<text x="124.3" y="136.9" transform="rotate(-90 124.3 136.9)">12</text>
<text x="139.1" y="136.9" transform="rotate(-90 139.1 136.9)">13</text>
<text x="143.4" y="136.9" transform="rotate(-90 143.4 136.9)">14</text>
<text x="147.7" y="136.9" transform="rotate(-90 147.7 136.9)">15</text>
<text x="162.5" y="136.9" transform="rotate(-90 162.5 136.9)">16</text>
<text x="166.8" y="136.9" transform="rotate(-90 166.8 136.9)">17</text>
<text x="171.1" y="136.9" transform="rotate(-90 171.1 136.9)">18</text>
<text x="185.9" y="136.9" transform="rotate(-90 185.9 136.9)">19</text>
<text x="190.2" y="136.9" transform="rotate(-90 190.2 136.9)">20</text>
<text x="194.5" y="136.9" transform="rotate(-90 194.5 136.9)">21</text>
<text x="204.9" y="136.9" transform="rotate(-90 204.9 136.9)">22</text>
<text x="209.2" y="136.9" transform="rotate(-90 209.2 136.9)">23</text>
<text x="213.5" y="136.9" transform="rotate(-90 213.5 136.9)">24</text>
<text x="217.9" y="136.9" transform="rotate(-90 217.9 136.9)">25</text>
<text x="228.3" y="136.9" transform="rotate(-90 228.3 136.9)">26</text>
<text x="232.6" y="136.9" transform="rotate(-90 232.6 136.9)">27</text>
<text x="236.9" y="136.9" transform="rotate(-90 236.9 136.9)">28</text>
<text x="241.2" y="136.9" transform="rotate(-90 241.2 136.9)">29</text>
<text x="256" y="136.9" transform="rotate(-90 256 136.9)">30</text>
<text x="260.3" y="136.9" transform="rotate(-90 260.3 136.9)">31</text>
<text x="264.6" y="136.9" transform="rotate(-90 264.6 136.9)">32</text>
<text x="279.4" y="136.9" transform="rotate(-90 279.4 136.9)">33</text>
<text x="283.7" y="136.9" transform="rotate(-90 283.7 136.9)">34</text>
<text x="288" y="136.9" transform="rotate(-90 288 136.9)">35</text>
<text x="302.8" y="136.9" transform="rotate(-90 302.8 136.9)">36</text>
<text x="307.1" y="136.9" transform="rotate(-90 307.1 136.9)">37</text>
<text x="311.4" y="136.9" transform="rotate(-90 311.4 136.9)">38</text>
<text x="321.9" y="136.9" transform="rotate(-90 321.9 136.9)">39</text>
<text x="326.2" y="136.9" transform="rotate(-90 326.2 136.9)">40</text>
<text x="330.5" y="136.9" transform="rotate(-90 330.5 136.9)">41</text>
<text x="334.8" y="136.9" transform="rotate(-90 334.8 136.9)">42</text>
<text x="345.2" y="136.9" transform="rotate(-90 345.2 136.9)">43</text>
<text x="349.6" y="136.9" transform="rotate(-90 349.6 136.9)">44</text>
<text x="353.9" y="136.9" transform="rotate(-90 353.9 136.9)">45</text>
<text x="358.2" y="136.9" transform="rotate(-90 358.2 136.9)">46</text>
<text x="372.9" y="136.9" transform="rotate(-90 372.9 136.9)">47</text>
<text x="377.2" y="136.9" transform="rotate(-90 377.2 136.9)">48</text>
<text x="381.6" y="136.9" transform="rotate(-90 381.6 136.9)">49</text>
<text x="396.3" y="136.9" transform="rotate(-90 396.3 136.9)">50</text>
<text x="400.6" y="136.9" transform="rotate(-90 400.6 136.9)">51</text>
<text x="405" y="136.9" transform="rotate(-90 405 136.9)">52</text>
<text x="32.2" y="141.6" transform="rotate(-90 32.2 141.6)">XT1</text>
<text x="27.9" y="157.9">24v2</text>
<text x="27.7" y="165.5">0v2</text>
<text x="27.7" y="171.6">от G2</text>
<text x="49.8" y="176.7" transform="rotate(-90 49.8 176.7)">201</text>
<text x="57.3" y="176.7" transform="rotate(-90 57.3 176.7)">0v2</text>
<text x="73.2" y="176.7" transform="rotate(-90 73.2 176.7)">202</text>
<text x="80.7" y="176.7" transform="rotate(-90 80.7 176.7)">0v2</text>
<text x="96.6" y="176.7" transform="rotate(-90 96.6 176.7)">203</text>
<text x="104" y="176.4" transform="rotate(-90 104 176.4)">0v2</text>
<text x="120" y="176.7" transform="rotate(-90 120 176.7)">204</text>
<text x="127.4" y="176.4" transform="rotate(-90 127.4 176.4)">0v2</text>
<text x="143.4" y="176.7" transform="rotate(-90 143.4 176.7)">205</text>
<text x="150.8" y="176.7" transform="rotate(-90 150.8 176.7)">0v2</text>
<text x="166.8" y="176.7" transform="rotate(-90 166.8 176.7)">206</text>
<text x="174.2" y="176.7" transform="rotate(-90 174.2 176.7)">0v2</text>
<text x="190.2" y="176.7" transform="rotate(-90 190.2 176.7)">207</text>
<text x="197.6" y="176.4" transform="rotate(-90 197.6 176.4)">0v2</text>
<text x="213.5" y="176.7" transform="rotate(-90 213.5 176.7)">208</text>
<text x="221" y="176.4" transform="rotate(-90 221 176.4)">0v2</text>
<text x="236.9" y="176.7" transform="rotate(-90 236.9 176.7)">209</text>
<text x="244.4" y="176.7" transform="rotate(-90 244.4 176.7)">0v2</text>
<text x="260.3" y="176.7" transform="rotate(-90 260.3 176.7)">210</text>
<text x="267.7" y="176.7" transform="rotate(-90 267.7 176.7)">0v2</text>
<text x="283.7" y="176.7" transform="rotate(-90 283.7 176.7)">211</text>
<text x="291.1" y="176.4" transform="rotate(-90 291.1 176.4)">0v2</text>
<text x="307.1" y="176.7" transform="rotate(-90 307.1 176.7)">212</text>
<text x="314.5" y="176.4" transform="rotate(-90 314.5 176.4)">0v2</text>
<text x="330.5" y="176.7" transform="rotate(-90 330.5 176.7)">213</text>
<text x="337.9" y="176.7" transform="rotate(-90 337.9 176.7)">0v2</text>
<text x="353.9" y="176.7" transform="rotate(-90 353.9 176.7)">214</text>
<text x="361.3" y="176.7" transform="rotate(-90 361.3 176.7)">0v2</text>
<text x="377.2" y="176.7" transform="rotate(-90 377.2 176.7)">215</text>
<text x="384.7" y="176.4" transform="rotate(-90 384.7 176.4)">0v2</text>
<text x="400.6" y="176.7" transform="rotate(-90 400.6 176.7)">216</text>
<text x="408.1" y="176.4" transform="rotate(-90 408.1 176.4)">0v2</text>
<text x="307.1" y="251.6">КотельнаяРХТУим.Д.И.Менделеева.Приведениеавтоматикибезопасности</text>
<text x="309.8" y="255.7">котловДКВР-4/13всоответствиестребованиямиТРбезопасностисетей</text>
<text x="232.4" y="260.7">Изм.</text>
<text x="242.6" y="260.7">К.уч.</text>
<text x="252.2" y="260.7">Лист</text>
<text x="261.4" y="260.7">№Док.</text>
<text x="274.4" y="260.7">Подп.</text>
<text x="287" y="260.7">Дата</text>
<text x="331.1" y="259.8">газораспределенияигазопотребления</text>
<text x="367.7" y="265.7">Стадия</text>
<text x="384.3" y="265.7">Лист</text>
<text x="400.3" y="265.7">Листов</text>
<text x="234.8" y="275.8">Разраб.</text>
<text x="254.6" y="275.7">Чураков</text>
<text x="286.5" y="275.8">12.22</text>
<text x="307" y="270.7">Автоматизация. Котел№2ДКВР-4/13</text>
<text x="370.7" y="273.2">РД</text>
<text x="385.6" y="273.2">9.4</text>
<text x="403.4" y="273.2">15</text>
<text x="233.4" y="280.7">Проверил</text>
<text x="254.1" y="280.7">Шакиров</text>
<text x="312.4" y="285.7">СхемапринципиальнаяА2.3</text>
<text x="379.5" y="283.6">ОООНПП&quot;ЭСН&quot;</text>
<text x="380.9" y="287.8">www.nppesn.ru</text>
<text x="234.1" y="290.6">Н. контр.</text>
<text x="252.9" y="290.6">Корепанов</text>
</g>
</svg>
